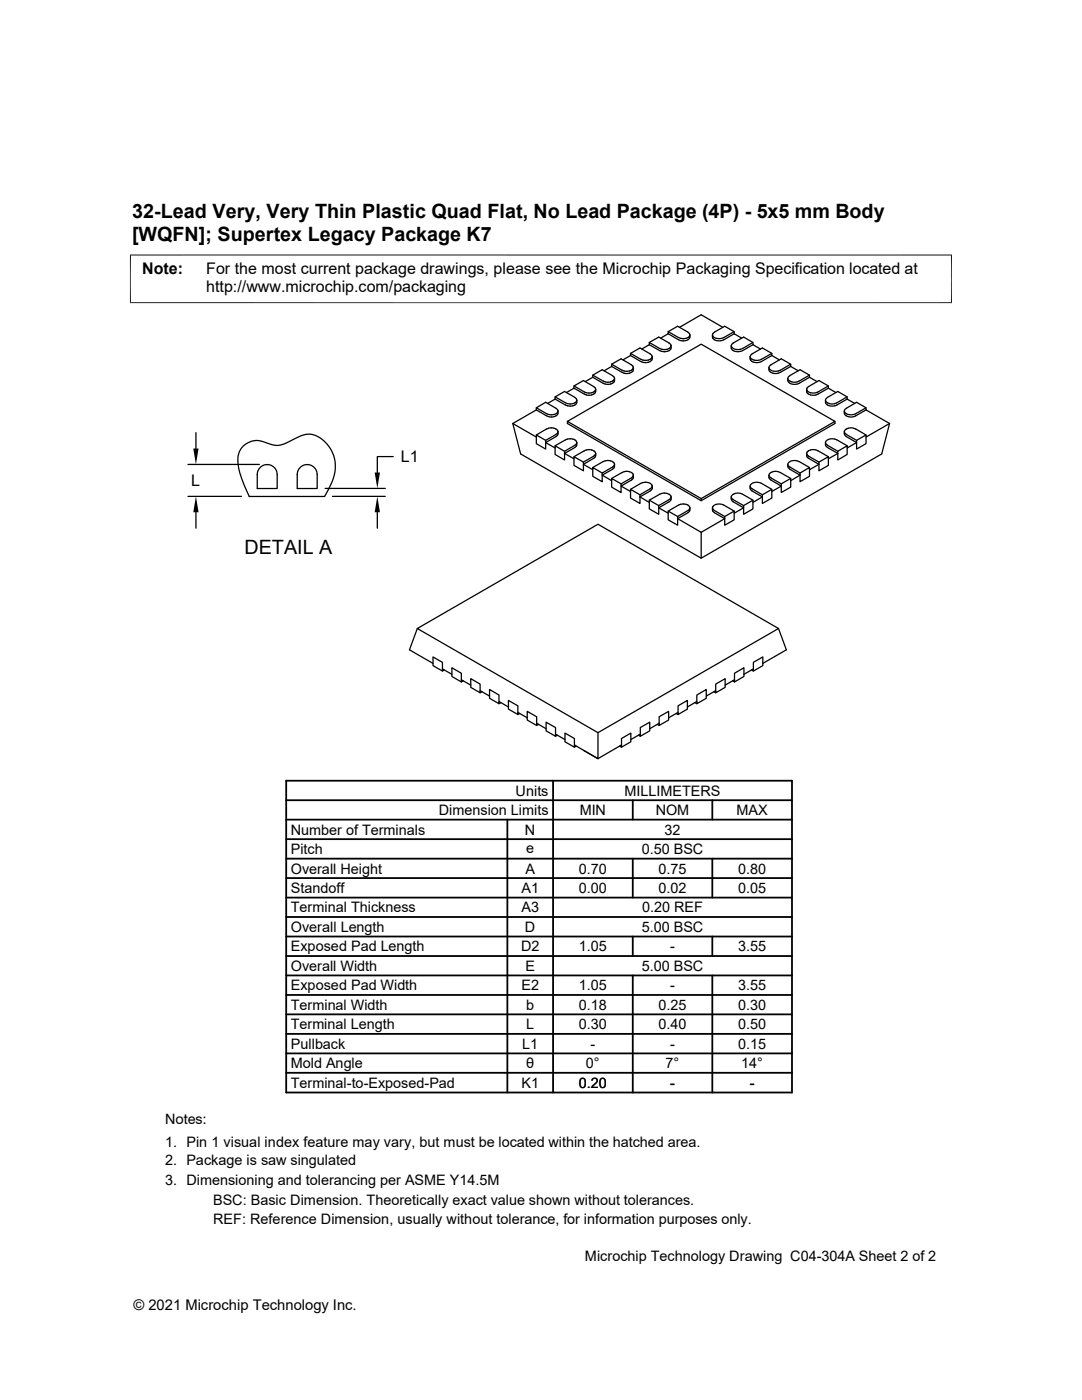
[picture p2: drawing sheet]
<svg xmlns="http://www.w3.org/2000/svg" width="216mm" height="279mm" viewBox="0 0 216 279" stroke-linecap="round" stroke-linejoin="round" font-family="sans-serif">
<g fill="none" stroke="#000" stroke-width=".25">
<path d="M110.8 79.7l-1.5 .8M110.8 79.7l2.4 1.3h1.1M110.8 79.2l2 1.2M114.5 77.5l-1.5 .8M114.5 77l2.5 1.4M114.5 77.5l2.1 1.2M114.7 79.3l.3 .3M114.7 79.3l-2.1-1.2-1.8 1.1v.5M115 79.6l.1 .3M115.1 79.9l-.1 .2M115.1 79.9l-.1 .6M116.6 78.6l.4 .2"/>
<path d="M118.3 75.3l-1.5 .9M118.3 75.3l2.1 1.2a1.54 1.54 0 0 0 2.2-.6v-.4M118.3 74.9l2.1 1.2M118.3 75.3v-.4l1.9-1.1 2 1.2 .4 .5M118.4 77.2l.5 .5M118.5 78.6l-.8 .3-.7-.1M118.5 77.2l-2.1-1.3-1.9 1.1v.5M118.9 77.7a1.37 1.37 0 0 1-1.9 .7M118.9 77.7l-.1 .6-.3 .4M122 73.1l-1.5 .9M122 72.7l2.1 1.2M122 73.1l2.1 1.2"/>
<path d="M122.2 76l-1 .3-.8-.3M122.6 75.5l-.4 .6M124.1 73.9l.8 .2 .7-.1M124.1 74.3l.8 .2h.7M125.8 71l-1.5 .8M125.8 70.5l2.1 1.2M125.8 71l2.1 1.2M125.8 71v-.5l1.9-1.1 2.1 1.2 .3 .6M126 74.3l-.4 .2M126.3 73.1v.5M126.3 73.1l-2.4-1.5-1.9 1.1v.4M126.3 73.6l-.7 .4"/>
<path d="M126.3 74l-.3 .3M126.4 73.8l-.1 .2M126.4 73.3v.5M127.9 71.7l.4 .2M127.9 72.1l.4 .2M129.6 68.8l-1.5 .9M129.6 68.3l2.4 1.4h1.1M129.6 68.8l2 1.2M129.8 71.7l-.9 .2h-.6M130.1 71.2l-.3 .5M130.2 71.2l-.1 .4a1.37 1.37 0 0 1-1.8 .7M131.7 70l.7 .2 .7-.1"/>
<path d="M133.3 66.6l-1.5 .9M133.3 66.2l2.1 1.2M133.3 66.6l2.1 1.2M133.3 66.6v-.4l1.9-1.1 2.1 1.2a.58 .58 0 0 1 .3 .5 .58 .58 0 0 1-.3 .6M133.5 68.5l.4 .5M133.5 70l-.4 .1M133.5 68.5l-2.1-1.2-1.8 1v.5M133.9 69l-.1 .3-.7 .4M133.9 69v.6l-.4 .4M135.6 65.3l4.3-2.5 4.3 2.5M137.3 67.4l-1.1 .2-.8-.2M137.6 67.3a1.36 1.36 0 0 1-1.9 .6l-.3-.1"/>
<path d="M137.7 66.8v.5M142.2 66.8l.1 .7M142.2 67.5l.4 .3M142.2 67.1l.4 .3M142.3 66.6v.5M142.5 67.8l.4 .2M142.5 66.3l2.1-1.2 1.9 1.1v.4M142.6 66.3l-.4 .3M142.6 67.4l.3 .1M144.4 67.8l-.8 .2h-.6M144.4 67.4l-.8 .2-.6-.1M145.9 69l.1 .6 .3 .4"/>
<path d="M146.3 70l.8 .2 .7-.1M146.3 68.5l2.1-1.2 1.8 1v.5M146.3 68.5a.58 .58 0 0 0-.4 .6 .58 .58 0 0 0 .5 .5l.7 .2 .7-.1M146.5 66.2l-2.1 1.2M146.5 66.6l-2.1 1.2M146.5 66.6l1.5 .9M148.2 70l-.4 .1M149.7 71.2v.4M150.2 68.3l-2.4 1.4M150.2 68.8l-2 1.2M150.2 68.8l1.5 .9M151.9 71.7l-.8 .2-1-.2"/>
<path d="M153.4 73.3l.1 .7 .3 .3M153.8 72.8l2.1-1.2 1.9 1.1v.4M154 71v-.5l-1.9-1.1-2.3 1.4-.1 .4 .4 .5M154 71l-2.1 1.1a1.53 1.53 0 0 1-2.2-.5M154 70.5l-2.1 1.2M154 71l1.5 .8M155.7 74.3l-.8 .2-1.1-.2M157.2 75.5v.4a1.37 1.37 0 0 0 1.8 .7M157.6 76l.8 .3 .6-.1M157.8 72.7l-2.1 1.2a1.47 1.47 0 0 1-2.3-.6l.4-.5M157.8 73.1l-2.1 1.2M157.8 73.1l1.5 .9"/>
<path d="M159.4 76l-.3 .2M161 77.7v.4M161 78.1l.1 .3M161 78.4l.4 .3M161 77.9l.7 .5M161.1 77.4v.5M161.3 78.6l.4 .2M161.3 77.2l2.1-1.3 1.9 1.1v.5M161.4 77.2l-.4 .2M161.5 75.3v-.4l-1.9-1.1-2.2 1.4-.2 .4 .4 .5M161.5 75.3l-2.4 1.3M161.5 74.9l-2 1.2"/>
<path d="M161.5 75.3l1.5 .9M163.2 78.6l-.8 .3-.6-.1M165.3 77l-2.4 1.4h-1.1M165.3 77.5l-2.1 1.2M165.3 77.5l1.5 .8M169 79.7v-.5l-1.8-1.1-2.3 1.4-.2 .4 .4 .5M169 79.7l-2 1.1a1.56 1.56 0 0 1-2.3-.5v-.4M169 79.2l-2 1.2M169 79.7l1.6 .8M37.5 92.7h14.3M37.5 99.1h10.7M39.1 86.3v3.2"/>
<path d="M49.7 99.1a15.9 15.9 0 0 1-2.2-7.9 3.8 3.8 0 0 1 5.1-3l1.2 .4a3.8 3.8 0 0 0 3.5-.3l1.2-.6a5 5 0 0 1 4.4-.8 6.9 6.9 0 0 1 3 10l-1.1 2.2h-15.1M52.1 93.1a1.99 1.99 0 0 1 2.1-.2 1.99 1.99 0 0 1 1.1 1.8v2.8h-4l.1-3.3 .3-.7zM53.3 92.7h.1M60.1 93.1a1.99 1.99 0 0 1 2.1-.2 1.99 1.99 0 0 1 1.1 1.8v2.8h-4l.1-3.3 .3-.7zM61.3 92.7h.1M64.9 97.5h12M66.4 99.1h10.5M78.5 91.1h-3.2v3.2M102.3 84.5l1.6 6.1 36 20.8 36-20.8 1.6-6.1M102.3 84.5l4.7 2.7M107 86.8l1.9 1.1v1.7l-1.9-1.1zM107 81.8v-.4l1.9-1.1 2.1 1.2 .3 .5"/>
<path d="M107 81.8l-4.7 2.7M107 81.4l2.1 1.2M107 81.8l2.1 1.2M109.1 85.6l-2.1 1.2M110.8 89l1.8 1.1v1.7l-1.8-1.1zM111 83l-1.1 .2-.8-.2M111 85.6l.3 .5M111 85.6l-.8-.2-1.1 .2M111.3 86.1l-.1 .8-2.3 1.4 1.9 1.1M111.3 82a1.51 1.51 0 0 1-2.2 .5M111.3 82v.7l-.3 .3M111.3 86.1l-.3 .6-2.1 1.2"/>
<path d="M112.9 80.4l.7 .2h.7M113.2 84.1l26.7-15.4 26.7 15.4-26.7 15.4-26.7-15.4v.4l26.7 15.4 26.7-15.4v-.4M114.3 87.6l-1.1 .1-2.4 1.3M114.3 87.6l.7 .5M114.5 91.1l1.9 1.1v1.8l-1.9-1.1zM114.7 80.4l-.4 .1M115 88.1l.1 .2M115 88.6l-2.4 1.5M115 89l-2.4 1.5 1.9 1.1M115 80.1l-.3 .3M115 80.5l-.7 .5M115.1 88.3l-.1 .3"/>
<path d="M115.1 88.3l-.1 .7M116.6 90l-2.1 1.1M117 89.8l-.4 .2M117 89.8l.7-.1 .8 .3M118.3 93.3l1.9 1.1v1.7l-1.9-1zM118.5 90l.4 .5M118.9 90.5l-.4 .5-2.1 1.2M118.9 90.5l-.2 .8-2.3 1.4 1.9 1M122 95.5l1.9 1.1v1.7l-1.9-1.1zM122.6 92.7l-.1 .7-2.3 1.4 1.8 1.1M122.6 92.7a1.51 1.51 0 0 0-2.2-.6l-2.1 1.2M122.6 92.7l-.4 .5-2 1.2"/>
<path d="M124.1 94.3l-2.1 1.2M125.6 94.1h-.7l-.8 .2M125.6 94.1l.4 .2M125.8 97.7l1.9 1v1.8l-1.9-1.1zM126 94.3l.3 .3M126.3 94.6v.5M126.3 95.5l-2.4 1.5 1.9 1.1M126.3 95.1l-2.4 1.5M126.4 95.3l-.1 .2M126.4 94.8v.5M127.9 96.5l-2.1 1.2M128.3 96.3l-.4 .2"/>
<path d="M128.3 96.3a1.37 1.37 0 0 1 1.8 .7M129.6 99.8l1.8 1.1v1.7l-1.8-1zM130.1 97l-.3 .5-2.1 1.2M130.2 97l-.2 .8-2.3 1.4 1.9 1.1M131.6 98.6l-2 1.2M133.1 98.5l-.7-.1-.7 .3M133.1 98.5l.4 .2M133.5 98.6l.4 .6M133.9 99.2l-.1 .7-2.4 1.4 1.9 1.1M133.9 99.2l-.4 .5-2.1 1.2M139.9 99.5v.4M145.9 99.2l.2 .7 2.3 1.4-1.9 1.1"/>
<path d="M146.3 98.6l-.1 .2a.51 .51 0 0 0-.3 .5 .51 .51 0 0 0 .4 .4l2.1 1.2M147.8 98.5l-.7-.1-.8 .3M147.8 98.5l.4 .2M148.2 98.6l2 1.2M149.7 97v.4M149.7 97.4l.3 .5 2.1 1.3-1.9 1.1M152.1 98.7l1.9-1v1.7l-1.9 1.1zM153.4 94.8l.1 .7 .3 .3M153.8 95.8l2.1 1.2-1.9 1.1M153.8 95.4l2.1 1.2M153.8 94.3a.55 .55 0 0 0-.4 .5 .55 .55 0 0 0 .4 .6M154 97.7l-2.1-1.2a1.45 1.45 0 0 0-2.2 .6l.3 .4 2.1 1.2"/>
<path d="M155.7 94.3l-1.1-.2-.8 .2M155.7 94.3l2.1 1.2M155.9 96.6l1.9-1.1v1.7l-1.9 1.1zM157.2 92.7l.2 .7 2.2 1.4-1.8 1.1M159 92a1.32 1.32 0 0 0-1.8 .7l.3 .4 2.1 1.3M159.1 92l2.4 1.3M159.6 94.4l1.9-1.1v1.8l-1.9 1zM161 90.5v.4M161 90.9l.1 .3M161 91.2l.4 .3M161 90.7l.4 .3M161.1 90.2v.5"/>
<path d="M161.3 91.5l2.1 1.2-1.9 1M161.3 91l2.1 1.2M161.4 90l-.4 .2M161.7 89.8l-.3 .2M161.8 89.8l.6-.1 .8 .3M163.2 90l2.1 1.1M163.4 92.2l1.9-1.1v1.8l-1.9 1.1zM164.7 88.3l.2 .8 2.3 1.4-1.9 1.1M167 80.4l-.8 .2-1.1-.2M167.2 90.1l1.8-1.1v1.7l-1.8 1.1zM168.5 82v.5M168.5 86.1v.5"/>
<path d="M168.5 82.5l.4 .5M168.5 86.6l.4 .5M168.8 83l.9 .2h.6M168.9 82.5l.8 .3 .6-.1M168.9 87.1l2 1.2-1.9 1.1M168.9 86.7l2 1.2M168.9 81.5l2-1.2 1.9 1.1v.4M168.9 81.5l-.4 .5 .1 .3 .3 .3M168.9 85.6l-.2 .1a.51 .51 0 0 0-.2 .6 .51 .51 0 0 0 .4 .4M169 89l-2-1.2a1.48 1.48 0 0 0-2.3 .6l.3 .4 2.2 1.3M170.3 85.4h-.6l-.8 .2M170.3 85.5l.5 .1"/>
<path d="M170.7 85.6l2.1 1.2M170.8 83l-.5 .1M170.9 87.9l1.9-1.1v1.7l-1.9 1.1zM172.8 81.4l-2.5 1.3M172.8 81.8l-2.1 1.2M172.8 81.8l4.7 2.7M177.5 84.5l-4.7 2.7M39.1 102.2v3.2M75.3 102.2v3.2M133.3 102l1.9 1.1v1.7l-1.9-1.1zM135.4 100.8l-2.1 1.2M135.4 100.8a1.44 1.44 0 0 1 2.2 .6l-.3 .5-2.1 1.2"/>
<path d="M137.6 101.8l-.3 .5-2.1 1.2 4.7 2.7M137.7 101.3v.5M139.9 106.2v5.2M142.2 101.3l.1 .7M142.2 101.6l.4 .3M142.2 102l.4 .3M142.3 101.1v.5M142.5 102.3l2.1 1.2-4.7 2.7M142.5 101.9l2.1 1.2M142.9 100.6l-.7 .5M143 100.6l1.1 .1 2.4 1.3M144.6 103.1l1.9-1.1v1.7l-1.9 1.1z"/>
<path d="M148.4 100.9l1.8-1.1v1.8l-1.8 1zM83.3 125.4l36-20.8 36 20.8-36 20.8zM83.3 125.4l-1.6 4.3 4.7 2.7M86.4 131.1l1.9 1.1v1.7l-1.9-1.1zM88.3 133.5l1.9 1.1M88.7 133.7l-.4 .2M90.2 133.3l1.9 1.1v1.7l-1.9-1.1zM92.1 135.7l1.8 1M92.4 135.9l-.3 .2M93.9 135.4l1.9 1.1v1.8l-1.9-1.1zM95.8 137.8l1.9 1.1M96.2 138l-.4 .3"/>
<path d="M97.7 137.6l1.9 1.1v1.7l-1.9-1zM99.6 140l1.9 1.1M101.5 139.8l1.8 1.1v1.7l-1.8-1.1zM139 138.7l1.9-1.1v1.8l-1.9 1zM139 140l-1.8 1.1M142.4 138l.4 .3M142.8 136.5l1.9-1.1v1.8l-1.9 1.1zM142.8 137.8l-1.9 1.1M146.2 135.9l.4 .2M146.6 134.4l1.8-1.1v1.7l-1.8 1.1zM146.6 135.7l-1.9 1M149.9 133.7l.4 .2"/>
<path d="M150.3 132.2l1.9-1.1v1.7l-1.9 1.1zM150.3 133.5l-1.9 1.1M155.3 125.4l1.6 4.3-4.7 2.7M99.9 140.2l-.3 .2M103.3 142.2l1.9 1.1M103.7 142.4l-.4 .2M105.2 142l1.9 1v1.8l-1.9-1.1zM107.1 144.3l1.9 1.1M107.5 144.6l-.4 .2M109 144.1l1.8 1.1v1.7l-1.8-1zM110.8 146.5l1.9 1.1M111.2 146.7l-.4 .2"/>
<path d="M112.7 146.3l1.9 1.1v1.7l-1.9-1.1zM115 148.9l-.4 .2M119.3 146.2v5.2l-4.7-2.7M123.6 148.9l.4 .2M124 148.7l-4.7 2.7-2.8-1.6M124 147.4l1.9-1.1v1.7l-1.9 1.1zM127.4 146.7l.4 .2M127.8 145.2l1.8-1.1v1.8l-1.8 1zM127.8 146.5l-1.9 1.1M131.1 144.6l.4 .2M131.5 143l1.9-1v1.7l-1.9 1.1zM131.5 144.3l-1.9 1.1"/>
<path d="M134.9 142.4l.4 .2M135.3 140.9l1.9-1.1v1.7l-1.9 1.1zM135.3 142.2l-1.9 1.1M138.7 140.2l.3 .2"/>
</g>
<path d="M26 50.8v9.7M189.9 50.8v9.7M189.9 50.9h-164M25.9 60.4h164" fill="none" stroke="#000" stroke-width=".2"/>
<g fill="none" stroke="#000" stroke-width=".36">
<path d="M57.1 159.7h100.9M57.1 155.8h100.9v62.2h-100.9zM110.4 155.8v62.2M126.3 159.7v3.9M142.1 159.7v3.9M57.1 175.2h100.9M57.1 171.4h100.9M57.1 167.5h100.9M57.1 163.6h100.9M57.1 179.1h100.9M101.2 163.6v54.4M126.3 171.4v7.7"/>
<path d="M142.1 171.4v7.7M57.1 186.9h100.9M57.1 183h100.9M57.1 194.7h100.9M57.1 190.8h100.9M57.1 198.6h100.9M126.3 186.9v3.9M126.3 194.7v23.3M142.1 186.9v3.9M142.1 194.7v23.3M57.1 202.4h100.9M57.1 214.1h100.9"/>
<path d="M57.1 210.2h100.9M57.1 206.3h100.9"/>
</g>
<path d="M38.6 89.5h1l-.5 3.2zM74.8 94.3h1l-.5 3.2zM39.1 99.1l.5 3.1h-1zM75.3 99.1l.5 3.1h-1z" fill="#000"/>
<g font-size="3.9">
<text x="26.4" y="43.5">32-Lead Very, Very Thin Plastic Quad Flat, No Lead Package (4P) - 5x5 mm Body</text>
<text x="26.4" y="48.1">[WQFN]; Supertex Legacy Package K7</text>
<text x="48.8" y="110.5">DETAIL A</text>
</g>
<g font-size="3.2">
<text x="28.4" y="54.7">Note:</text>
<text x="41.1" y="58.3">http://www.microchip.com/packaging</text>
<text x="41.1" y="54.7">For the most current package drawings, please see the Microchip Packaging Specification located at</text>
<text x="80" y="92.3">L1</text>
<text x="38.1" y="97">L</text>
</g>
<g font-size="2.9">
<text x="102.9" y="158.8">Units</text>
<text x="124.6" y="158.8">MILLIMETERS</text>
<text x="58" y="166.6">Number of Terminals</text>
<text x="87.6" y="162.7">Dimension Limits</text>
<text x="104.8" y="166.6">N</text>
<text x="115.7" y="162.7">MIN</text>
<text x="130.8" y="162.7">NOM</text>
<text x="132.6" y="166.6">32</text>
<text x="147" y="162.7">MAX</text>
<text x="58" y="170.4">Pitch</text>
<text x="105" y="170.2">e</text>
<text x="128" y="170.4">0.50 BSC</text>
<text x="58" y="174.3">Overall Height</text>
<text x="58" y="178.2">Standoff</text>
<text x="104.1" y="178.2">A1</text>
<text x="104.8" y="174.3">A</text>
<text x="115.5" y="174.3">0.70</text>
<text x="115.5" y="178.2">0.00</text>
<text x="131.4" y="174.3">0.75</text>
<text x="131.4" y="178.2">0.02</text>
<text x="147.3" y="174.3">0.80</text>
<text x="147.3" y="178.2">0.05</text>
<text x="58" y="182.1">Terminal Thickness</text>
<text x="58" y="186">Overall Length</text>
<text x="104.1" y="182.1">A3</text>
<text x="104.8" y="186">D</text>
<text x="128" y="186">5.00 BSC</text>
<text x="128.1" y="182.1">0.20 REF</text>
<text x="58" y="189.9">Exposed Pad Length</text>
<text x="104" y="189.9">D2</text>
<text x="115.5" y="189.9">1.05</text>
<text x="133.7" y="189.9">-</text>
<text x="147.3" y="189.9">3.55</text>
<text x="58" y="193.8">Overall Width</text>
<text x="58" y="197.7">Exposed Pad Width</text>
<text x="104" y="197.7">E2</text>
<text x="104.8" y="193.8">E</text>
<text x="115.5" y="197.7">1.05</text>
<text x="128" y="193.8">5.00 BSC</text>
<text x="133.7" y="197.7">-</text>
<text x="147.3" y="197.7">3.55</text>
<text x="58" y="201.5">Terminal Width</text>
<text x="105" y="201.5">b</text>
<text x="115.5" y="201.5">0.18</text>
<text x="131.4" y="201.5">0.25</text>
<text x="147.3" y="201.5">0.30</text>
<text x="58" y="205.4">Terminal Length</text>
<text x="58" y="209.3">Pullback</text>
<text x="104.2" y="209.3">L1</text>
<text x="105" y="205.4">L</text>
<text x="115.5" y="205.4">0.30</text>
<text x="117.8" y="209.3">-</text>
<text x="131.4" y="205.4">0.40</text>
<text x="133.7" y="209.3">-</text>
<text x="147.3" y="209.3">0.15</text>
<text x="147.3" y="205.4">0.50</text>
<text x="58" y="213.2">Mold Angle</text>
<text x="105" y="213.2">θ</text>
<text x="116.9" y="213.2">0°</text>
<text x="132.8" y="213.2">7°</text>
<text x="147.9" y="213.2">14°</text>
<text x="58" y="217.1">Terminal-to-Exposed-Pad</text>
<text x="104" y="217.1">K1</text>
<text x="115.5" y="217.1">0.20</text>
<text x="133.7" y="217.1">-</text>
<text x="149.6" y="217.1">-</text>
<text x="32.9" y="224.4">Notes:</text>
<text x="32.9" y="229">1. Pin 1 visual index feature may vary, but must be located within the hatched area.</text>
<text x="32.9" y="232.6">2. Package is saw singulated</text>
<text x="32.9" y="236.6">3. Dimensioning and tolerancing per ASME Y14.5M</text>
<text x="42.5" y="244.3">REF: Reference Dimension, usually without tolerance, for information purposes only.</text>
<text x="42.5" y="240.6">BSC: Basic Dimension. Theoretically exact value shown without tolerances.</text>
<text x="116.7" y="251.7">Microchip Technology Drawing C04-304A Sheet 2 of 2</text>
<text x="26.6" y="261.3">© 2021 Microchip Technology Inc.</text>
</g>
</svg>
